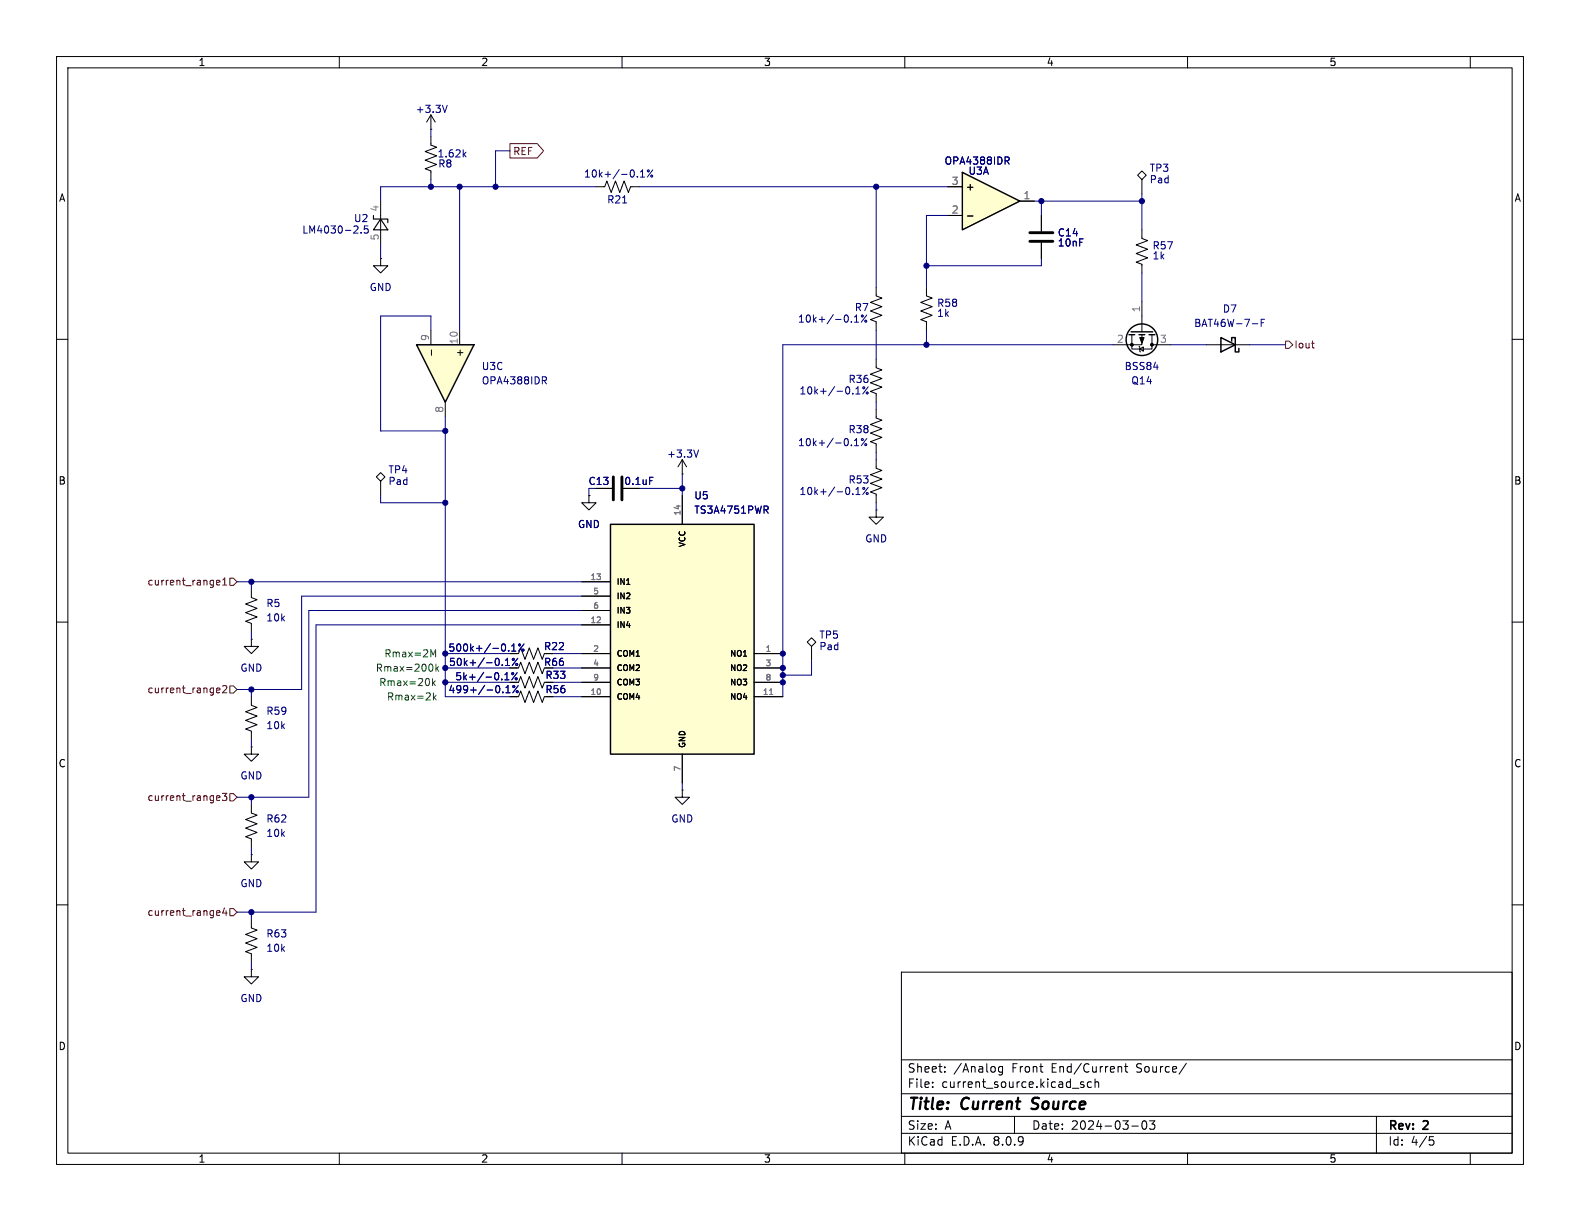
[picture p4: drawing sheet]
<svg xmlns="http://www.w3.org/2000/svg" width="279mm" height="216mm" viewBox="0 0 279 216" stroke-linecap="round" stroke-linejoin="round" font-family="sans-serif">
<g fill="none" stroke="#000" stroke-width=".18">
<path d="M10 10h259.4v195.9h-259.4zM12 12h255.4v191.9h-255.4zM60 10v2M110 10v2M160 10v2M210 10v2M260 10v2M76.2 22.9h.1M76.2 20.3l-.8 1.3M76.2 20.3v2.6M76.2 20.3l.8 1.3M184.1 38.1v2.8"/>
<path d="M184.1 42.9v2.8M10 60h2M267.4 60h2M66.5 84.3l.8-.7 .8 .7-.8 .8zM67.3 85.1v2.5M105.4 86.4h2.8M120.6 83.8h.1M120.6 81.3l-.7 1.3M120.6 81.3v2.5M120.6 81.3l.8 1.3M10 110h2M267.4 110h2"/>
<path d="M10 160h2M159.4 171.9h108v32h-108zM267.4 160h2M159.4 197.4h108M159.4 193.4h108M159.4 187.4h108M164.9 192.1v.2M164.9 191.4v.1M167.1 189.4v.2M167.1 188.7v.1M177.3 188.6v1.2l-.3 .3-.4-.1M177.3 188.7l-.4-.1-.3 .3v.4l.1 .2h.6"/>
<path d="M179.4 197.4v3M191.6 191.4l-.3-.1-.2 .2v.2l.5 .2v.3h-.5M193 191.4l-.4-.1-.3 .3v.4l.1 .2h.6M193.6 191.4l.3-.1 .3 .1 .1 .9M193.6 190.8v1.5M197.9 188.6h.2l.3 .2v.8M198.9 188.6h.5M199.1 188.1v1.3l.3 .2M200.1 199.1h1.2M202.1 198.3l.2-.1a.81 .81 0 0 1 .6 .6 .81 .81 0 0 1-.3 .8l-.2 .1a.81 .81 0 0 1-.3-1.4zM203.3 198.2h.9l-.5 .6 .4 .1v.6l-.2 .2h-.4l-.2-.2M209.8 188l-1.3 1.9"/>
<path d="M243.4 197.4v6.5M60 203.9v2M110 203.9v2M159.4 200.4h108M160 203.9v2M210 203.9v2M252.8 201h.7M252.9 201.6h.4l.3 .2-.2 .6-.5 .1M260 203.9v2"/>
</g>
<path d="M182.4 196l.3 .1M182.7 194.3l-.1 .2v.4" fill="none" stroke="#000" stroke-width=".4"/>
<path d="M79.1 18.6l-.4 1.3M123.5 79.6l-.4 1.2M114.9 84.4h.6" fill="none" stroke="#000084" stroke-width=".18"/>
<path d="M182.1 42.7h4.1M182.1 41.1h4.1M108.5 84.3v4.1M110 84.3v4.1" fill="none" stroke="#000" stroke-width=".51"/>
<path d="M73.7 61h10.1l-5.1 10.1z" fill="#fffed0"/>
<path d="M73.7 61h10.1l-5.1 10.1z" fill="none" stroke="#000" stroke-width=".25"/>
<path d="M76.2 58.4v2.6M81.3 58.4v2.6M76.3 61.9v.9M78.7 71.1v2.6M154.9 72.4v1.5l1.1 .4-2.1 .8 2.1 .7-2.1 .8 2.1 .7-2.1 .8 1 .4v1.5M154.9 90.2v1.2h1.3l-1.3 1.3-1.2-1.3h1.2M154.9 90.2h.1M154.9 81.3v1.5l1.1 .4-2.1 .7 2.1 .8-2.1 .8 2.1 .7-2.1 .8 1 .4v1.5" fill="none" stroke="#000" stroke-width=".18"/>
<g fill="none" stroke="#000084" stroke-width=".18">
<path d="M95.9 66.6h.5l.2 .3-.1 .3-.6 .1M96.2 67.3l.4 .6M150.6 78.7v.1M151.1 78.8h.7M151.1 77.9l.4-.4v1.3M153.3 77.5l-1 1.3M150.8 87.3v.1M151.4 87.4h.7M151.4 86.5l.3-.3v1.2M152.6 86.2v.2l.1 .1 .2-.1v-.2M153.5 86.2l-.9 1.2"/>
<circle cx="152.5" cy="77.7" r=".18"/>
<circle cx="153.1" cy="78.6" r=".18"/>
<circle cx="153.4" cy="87.3" r=".18"/>
</g>
<path d="M170.2 30.5l10.1 5.1-10.1 5z" fill="#fffed0"/>
<g fill="none" stroke="#000" stroke-width=".25">
<path d="M170.2 30.5l10.1 5.1-10.1 5zM199.6 59.2h1.1M200 58.7h3.8M201.4 59.2h1M203.2 59.2h1M215.9 59.7l2.5 1.3-2.5 1.2zM217.8 60.3v-.6h.6v2.5h.7v-.6"/>
<circle cx="201.9" cy="60.1" r="2.79"/>
</g>
<g fill="none" stroke="#000" stroke-width=".18">
<path d="M67.3 35.6v7.6M76.2 24.1v1.6l1 .3-2 .8 2 .8-2 .7 2 .8-2 .7 1 .4v1.6M167.6 38.1h2.6M167.6 33h2.6M171.1 38.2h1M180.3 35.6h2.6M201.2 31l.7-.8 .8 .8-.8 .8zM201.9 31.8v2.5M67.3 45.7v1.3h1.3l-1.3 1.3-1.3-1.3h1.3M67.3 45.7h.1M163.8 50.8v1.5l1 .4-2 .8 2 .7-2 .8 2 .8-2 .7 1 .4v1.5M200.2 59.2v2.5h3.5v-2.5"/>
<path d="M201.9 59.2v1.8h-5.1M201.9 40.6v1.6l1 .3-2 .8 2 .8-2 .7 2 .8-2 .8 1 .3v1.6M201.9 53.3v5.4M154.9 63.5v1.5l1.1 .4-2.1 .8 2.1 .7-2.1 .8 2.1 .8-2.1 .7 1 .4v1.5M201.4 61.2l.1 .1v.8l.2 .1M201.5 61.7l.7-.4v.8zM203.7 61h3.3M213.4 61h7.6M90.2 118.1h1.5l.4-1 .7 2 .8-2 .8 2 .7-2 .8 2 .4-1M44.4 123.2v1.5l1.1 .4-2.1 .8 2.1 .7-2.1 .8 2.1 .7-2.1 .8 1 .4v1.5M90.2 123.2h1.5l.4-1 .7 2 .8-2 .8 2 .7-2 .8 2 .4-1M120.6 139.7v1.3h1.3l-1.3 1.2-1.2-1.2h1.2"/>
<path d="M120.6 139.7h.1"/>
</g>
<g fill="none" stroke="#000084" stroke-width=".18">
<path d="M64.5 39.9l-.1 .7 .2-.2 .4 .1 .1 .5-.2 .2-.5-.1M82 27.3l.4 .5M82.4 26.9l-.5 .5M177.7 27.8h.5l.3 .2-.2 .4h-.6M178 28.4l.5 .6M63.9 41.1v.1M221.4 57.2h1M223 57.1h.4M223.6 56.5h-.6v1.2M150.8 69.5v.2M151.4 69.7h.7M151.4 68.8l.3-.4v1.3"/>
<path d="M152.6 68.5v.1l.1 .2 .2-.2v-.1M153.5 68.4l-.9 1.3M88.8 117.6v.1M89.4 117.7h.7M89.4 116.8l.3-.4v1.3M91.6 116.4l-1 1.3M88.9 122.4v.1M89.5 122.5h.7M89.5 121.6l.3-.4v1.3M91.6 121.2l-.9 1.3"/>
<circle cx="153.4" cy="69.5" r=".18"/>
<circle cx="90.8" cy="116.6" r=".18"/>
<circle cx="91.4" cy="117.5" r=".18"/>
<circle cx="90.9" cy="121.4" r=".18"/>
<circle cx="91.5" cy="122.3" r=".18"/>
</g>
<path d="M66 38.1v.6h2.6v.7M67.3 38.7l1.3 1.9h-2.6z" fill="none" stroke="#000" stroke-width=".2"/>
<g fill="#000" stroke="#000" stroke-width=".18">
<path d="M201.5 59.7h.8l-.4 1z"/>
<circle cx="200.2" cy="61" r=".25"/>
<circle cx="203.7" cy="61" r=".25"/>
</g>
<path d="M107.9 92.7h25.4v40.7h-25.4z" fill="#fffed0"/>
<path d="M107.9 92.7h25.4v40.7h-25.4z" fill="none" stroke="#000" stroke-width=".25"/>
<g fill="none" stroke="#000" stroke-width=".18">
<path d="M105.4 33h1.5l.4-1 .8 2 .7-2 .8 2 .8-2 .7 2 .4-1h1.5M167.6 33h2.6M167.6 38.1h2.6M171.1 38.2h1M180.3 35.6h2.6M184.1 38.1v2.8M154.9 50.8v1.5l1.1 .4-2.1 .8 2.1 .7-2.1 .8 2.1 .8-2.1 .7 1 .4v1.5M184.1 42.9v2.8M104.1 87.6v1.3h1.3l-1.3 1.3-1.2-1.3h1.2M104.1 87.6h.1M105.4 86.4h2.8M120.6 87.6v5.1"/>
<path d="M44.4 104.1v1.6l1.1 .3-2.1 .8 2.1 .8-2.1 .7 2.1 .8-2.1 .8 1 .3v1.6M44.4 113v1.3h1.3l-1.3 1.3-1.2-1.3h1.2M44.4 113h.1M90.2 115.6h1.5l.4-1 .7 2 .8-2 .8 2 .7-2 .8 2 .4-1M90.2 118.1h1.2M102.9 115.6h5M102.9 110.5h5M102.9 102.9h5M102.9 118.1h5M102.9 105.4h5M102.9 108h5M110.8 103.3h.6"/>
<path d="M133.3 115.6h5.1M133.3 118.1h5.1M142.7 113.5l.8-.7 .8 .7-.8 .8zM143.5 114.3v2.5M44.4 132.1v1.3h1.3l-1.3 1.2-1.2-1.2h1.2M44.4 132.1h.1M90.2 120.7h1.5l.4-1.1 .7 2.1 .8-2.1 .8 2.1 .7-2.1 .8 2.1 .4-1M90.2 123.2h1.2M102.9 123.2h5M102.9 120.7h5M120.6 133.4v5M133.3 123.2h5.1"/>
<path d="M133.3 120.7h5.1M44.4 151.1v1.3h1.3l-1.3 1.3-1.2-1.3h1.2M44.4 151.1h.1M44.4 142.2v1.6l1.1 .3-2.1 .8 2.1 .8-2.1 .7 2.1 .8-2.1 .8 1 .3v1.6M44.4 171.5v1.2h1.3l-1.3 1.3-1.2-1.3h1.2M44.4 171.5h.1M44.4 162.6v1.5l1.1 .4-2.1 .7 2.1 .8-2.1 .8 2.1 .7-2.1 .8 1 .4v1.5"/>
</g>
<path d="M136.1 122.8h.6" fill="none" stroke="#808080" stroke-width=".18"/>
<g fill="none" stroke="#000084" stroke-width=".18">
<path d="M112.7 31.2v.1M113.3 31.3h.7M113.3 30.4l.3-.4v1.3M115.4 30l-.9 1.3M177.7 27.8h.5l.3 .2-.2 .4h-.6M178 28.4l.5 .6M150.6 56.8v.2M151.1 57h.7M151.1 56.1l.4-.4v1.3M152.4 55.8l-.1 .1 .2 .2 .2-.2-.1-.1M153.3 55.7l-1 1.3M114.9 84.4h.6"/>
<path d="M135.4 90.1l.4 .6M135.6 89.5l.2 .2v.3l-.2 .1M88.8 117.6v.1M89.3 119.3l.3-.4v1.3M89.4 117.7h.7M89.4 116.8l.3-.4v1.3M89.9 115v.1M90.5 115.1h.7M90.5 114.2l.4-.3v1.2M91.5 118.9l-1 1.3M91.6 116.4l-1 1.3M92.7 113.9l-1 1.2"/>
<path d="M88.9 122.4v.1M89.3 120.2h.7M89.5 122.5h.7M89.5 121.6l.3-.4v1.3M91.6 121.2l-.9 1.3"/>
<circle cx="114.6" cy="30.2" r=".18"/>
<circle cx="115.3" cy="31.1" r=".18"/>
<circle cx="153.1" cy="56.8" r=".18"/>
<circle cx="90.7" cy="119.1" r=".18"/>
<circle cx="90.8" cy="116.6" r=".18"/>
<circle cx="91.4" cy="117.5" r=".18"/>
<circle cx="91.9" cy="114" r=".18"/>
<circle cx="92.5" cy="115" r=".18"/>
<circle cx="90.9" cy="121.4" r=".18"/>
<circle cx="91.3" cy="120" r=".18"/>
<circle cx="91.5" cy="122.3" r=".18"/>
</g>
<g fill="none" stroke="#000080" stroke-width=".18">
<path d="M76.2 22.9v1.2M76.2 31.8v1.2M81.3 33v25.4M90.2 26.7h-2.6v6.3M105.4 33h-38.1v2.6M110.1 35.9h.7M113 33h54.6M154.9 33v17.8M167.6 38.1h-3.8v12.7M182.9 35.6h19M184.1 35.6v2.5M201.9 34.3v6.3"/>
<path d="M67.3 43.2v2.5M76.2 58.4v-2.5h-8.9v20.3h11.4M154.9 58.4v5.1M163.8 58.4v2.6M184.1 45.7v1.3h-20.3M201.9 48.3v5M78.7 73.7v49.5h11.5M154.9 71.1v1.3M196.8 61h-58.4v62.2M207 61h6.4M221 61h6.3M67.3 87.6v1.3h11.4"/>
<path d="M104.1 86.4v1.2M113 86.4h7.6M120.6 83.8v3.8M154.9 80v1.3M154.9 88.9v1.3M41.9 102.9h61M44.4 102.9v1.2M44.4 111.8v1.2M78.7 115.6h11.5M78.7 118.1h11.5M97.8 115.6h5.1M97.8 118.1h5.1"/>
<path d="M102.9 105.4h-49.6v16.5h-11.4M102.9 108h-48.3v33h-12.7M102.9 110.5h-47v50.8h-14M143.5 116.8v2.6h-5.1M44.4 121.9v1.3M44.4 130.8v1.3M78.7 120.7h11.5M97.8 123.2h5.1M97.8 120.7h5.1M120.6 138.4v1.3M44.4 141v1.2M44.4 149.9v1.2"/>
<path d="M44.4 161.3v1.3M44.4 170.2v1.3"/>
</g>
<g fill="none" stroke="#800000" stroke-width=".18">
<path d="M90.2 25.4h4.8l1.1 1.3-1.1 1.2h-4.8zM227.3 60.3h.7l.6 .7-.6 .6h-.7zM231.9 60.7h.5M232.3 61.5h.1M38.3 103l.6-.1-.1-.2-.3-.1-.2 .2 .1 .6h.4M39.4 103.4h.7M39.4 102.5l.3-.3v1.2M40.6 102.2h.7l.6 .7-.6 .6h-.7zM38.5 121.7h.3l.1 .3-.6 .1M38.8 122.4l-.3 .1M39.4 121.4l.5-.2 .2 .4-.8 .9h.8M40.6 121.3h.7l.6 .6-.6 .7h-.7z"/>
<path d="M38.5 140.7l.3 .1 .1 .2-.6 .1M38.8 141.5h-.3M39.3 140.3h.8l-.4 .5 .3 .1v.5l-.1 .1-.6-.1M40.6 140.3h.7l.6 .7-.6 .6h-.7zM38.5 161l.3 .1 .1 .2-.6 .1M38.8 161.8l-.3 .1M39.7 160.5l-.3 .9h.8M40 161v.9M40.6 160.7h.7l.6 .6-.6 .6h-.7z"/>
</g>
<path d="M76.2 114.9l.4 .9 .4-.9v1.3M76.4 117.5l.2 .4-.2 .7M76.5 120v1.2M77.1 117.4v1.3M77.2 118.2l.4 .5M77.6 117.8l-.5 .5M76.6 120.7l.4 .5M76.6 122.5v1.3M76.8 123.3l.3 .5M77 120.4l-.5 .5M77.1 122.9l-.5 .5" fill="none" stroke="#008000" stroke-width=".18"/>
<g fill="#000080" stroke="#000080" stroke-width=".18">
<circle cx="138.4" cy="120.7" r=".46"/>
<circle cx="138.4" cy="115.6" r=".46"/>
<circle cx="138.4" cy="119.4" r=".46"/>
<circle cx="138.4" cy="118.1" r=".46"/>
<circle cx="154.9" cy="33" r=".46"/>
<circle cx="120.6" cy="86.4" r=".46"/>
<circle cx="81.3" cy="33" r=".46"/>
<circle cx="76.2" cy="33" r=".46"/>
<circle cx="87.6" cy="33" r=".46"/>
<circle cx="78.7" cy="76.2" r=".46"/>
<circle cx="44.4" cy="161.3" r=".46"/>
<circle cx="44.4" cy="102.9" r=".46"/>
<circle cx="44.4" cy="141" r=".46"/>
<circle cx="44.4" cy="121.9" r=".46"/>
<circle cx="201.9" cy="35.6" r=".46"/>
<circle cx="184.1" cy="35.6" r=".46"/>
<circle cx="163.8" cy="47" r=".46"/>
<circle cx="163.8" cy="61" r=".46"/>
<circle cx="78.7" cy="88.9" r=".46"/>
<circle cx="78.7" cy="115.6" r=".46"/>
<circle cx="78.7" cy="118.1" r=".46"/>
<circle cx="78.7" cy="120.7" r=".46"/>
</g>
<g font-size="2.8">
<text x="160.4" y="196.8">Title:</text>
<text x="170.1" y="196.8">Current</text>
<text x="183.3" y="196.8">Source</text>
</g>
<g font-size="2.1">
<text x="160.4" y="189.9">Sheet:</text>
<text x="168.6" y="189.9">/Analog</text>
<text x="179" y="189.9">Front</text>
<text x="186.1" y="189.9">End/Current</text>
<text x="201.2" y="189.9">Source/</text>
<text x="160.4" y="192.6">File:</text>
<text x="166.5" y="192.6">current_source.kicad_sch</text>
<text x="160.4" y="202.8">KiCad</text>
<text x="160.4" y="200">Size:</text>
<text x="167.1" y="200">A</text>
<text x="168.1" y="202.8">E.D.A.</text>
<text x="175.7" y="202.8">8.0.9</text>
<text x="182.4" y="200">Date:</text>
<text x="189.4" y="200">2024-03-03</text>
<text x="245.4" y="200.2">Rev:</text>
<text x="245.4" y="202.8">Id:</text>
<text x="249.5" y="202.8">4/5</text>
<text x="251.8" y="200.2">2</text>
</g>
<g font-size="1.8">
<text x="35" y="11.9">1</text>
<text x="85" y="11.9">2</text>
<text x="135" y="11.9">3</text>
<text x="185" y="11.9">4</text>
<text x="235" y="11.9">5</text>
<text x="10.3" y="35.9">A</text>
<text x="170.7" y="33.9">+</text>
<text x="267.7" y="35.9">A</text>
<text x="82.1" y="63.2" transform="rotate(-90 82.1 63.2)">+</text>
<text x="10.3" y="85.9">B</text>
<text x="110.3" y="86">0.1uF</text>
<text x="267.7" y="85.9">B</text>
<text x="96.1" y="118">R66</text>
<text x="96.1" y="115.2">R22</text>
<text x="96.4" y="122.8">R56</text>
<text x="96.4" y="120.2">R33</text>
<text x="10.3" y="135.9">C</text>
<text x="267.7" y="135.9">C</text>
<text x="10.3" y="185.9">D</text>
<text x="267.7" y="185.9">D</text>
<text x="35" y="205.8">1</text>
<text x="85" y="205.8">2</text>
<text x="135" y="205.8">3</text>
<text x="185" y="205.8">4</text>
<text x="235" y="205.8">5</text>
</g>
<g font-size="1.8" fill="#000084">
<text x="73.4" y="20.2">+3.3V</text>
<text x="77.3" y="28">1.62k</text>
<text x="166.9" y="29.3">OPA4388IDR</text>
<text x="103.2" y="31.6">10k+/-0.1%</text>
<text x="203.2" y="32.6">Pad</text>
<text x="53.3" y="41.5">LM4030-2.5</text>
<text x="62.5" y="39.5">U2</text>
<text x="187" y="42">C14</text>
<text x="187" y="43.8">10nF</text>
<text x="203.7" y="46.1">1k</text>
<text x="65.3" y="51.7">GND</text>
<text x="141" y="57.3">10k+/-0.1%</text>
<text x="151.1" y="55.2">R7</text>
<text x="165.6" y="56.2">1k</text>
<text x="211.1" y="58">BAT46W-7-F</text>
<text x="198.8" y="65.6">BSS84</text>
<text x="85.1" y="68.2">OPA4388IDR</text>
<text x="141.3" y="70">10k+/-0.1%</text>
<text x="149.9" y="67.9">R36</text>
<text x="117.9" y="81.1">+3.3V</text>
<text x="141" y="79.1">10k+/-0.1%</text>
<text x="68.6" y="86">Pad</text>
<text x="141.3" y="87.7">10k+/-0.1%</text>
<text x="149.9" y="85.7">R53</text>
<text x="102.1" y="93.6">GND</text>
<text x="122.7" y="91">TS3A4751PWR</text>
<text x="152.9" y="96.1">GND</text>
<text x="47" y="110.1">10k</text>
<text x="42.4" y="119">GND</text>
<text x="79.2" y="115.4">500k+/-0.1%</text>
<text x="79.3" y="118">50k+/-0.1%</text>
<text x="144.8" y="115.2">Pad</text>
<text x="79.2" y="122.8">499+/-0.1%</text>
<text x="80.4" y="120.5">5k+/-0.1%</text>
<text x="47" y="129.1">10k</text>
<text x="42.4" y="138">GND</text>
<text x="47" y="148.2">10k</text>
<text x="118.6" y="145.6">GND</text>
<text x="42.4" y="157.1">GND</text>
<text x="47" y="168.5">10k</text>
<text x="42.4" y="177.4">GND</text>
</g>
<g font-size="1.8" fill="#000080">
<text x="77.4" y="29.8">R8</text>
<text x="171.2" y="31.1">U3A</text>
<text x="203.2" y="30.6">TP3</text>
<text x="107.3" y="36.2">R21</text>
<text x="203.7" y="44.3">R57</text>
<text x="165.6" y="54.5">R58</text>
<text x="216.1" y="55.5">D7</text>
<text x="85.1" y="65.6">U3C</text>
<text x="200" y="68.2">Q14</text>
<text x="149.9" y="76.8">R38</text>
<text x="68.6" y="83.9">TP4</text>
<text x="104" y="86">C13</text>
<text x="122.7" y="88.5">U5</text>
<text x="47" y="107.5">R5</text>
<text x="144.8" y="113.1">TP5</text>
<text x="47" y="126.6">R59</text>
<text x="47" y="145.6">R62</text>
<text x="47" y="166">R63</text>
</g>
<g font-size="1.8" fill="#800000">
<text x="90.6" y="27.6">REF</text>
<text x="228.8" y="61.8">Iout</text>
<text x="26" y="103.7">current_range1</text>
<text x="26" y="122.8">current_range2</text>
<text x="26" y="141.8">current_range3</text>
<text x="26" y="162.2">current_range4</text>
</g>
<g font-size="1.8" fill="#808080">
<text x="168.2" y="32.8">3</text>
<text x="180.9" y="35.3">1</text>
<text x="67.1" y="37.5" transform="rotate(-90 67.1 37.5)">4</text>
<text x="168.2" y="37.8">2</text>
<text x="67.1" y="42.6" transform="rotate(-90 67.1 42.6)">5</text>
<text x="201.7" y="55.3" transform="rotate(-90 201.7 55.3)">1</text>
<text x="75.9" y="60.4" transform="rotate(-90 75.9 60.4)">9</text>
<text x="81" y="61" transform="rotate(-90 81 61)">10</text>
<text x="197.4" y="60.7">2</text>
<text x="205" y="60.7">3</text>
<text x="78.5" y="73.1" transform="rotate(-90 78.5 73.1)">8</text>
</g>
<g font-size="1.8" fill="#008000">
<text x="66.3" y="119">Rmax=200k</text>
<text x="67.9" y="116.4">Rmax=2M</text>
<text x="67" y="121.5">Rmax=20k</text>
<text x="68.3" y="124.1">Rmax=2k</text>
</g>
<g font-size="1.4" fill="#808080">
<text x="120.4" y="91.3" transform="rotate(-90 120.4 91.3)">14</text>
<text x="104.3" y="102.6">13</text>
<text x="104.8" y="105.2">5</text>
<text x="104.8" y="107.7">6</text>
<text x="104.3" y="110.2">12</text>
<text x="104.8" y="115.3">2</text>
<text x="104.8" y="117.9">4</text>
<text x="135.3" y="115.3">1</text>
<text x="135.3" y="117.9">3</text>
<text x="104.3" y="122.9">10</text>
<text x="104.8" y="120.4">9</text>
<text x="134.8" y="122.9">11</text>
<text x="135.3" y="120.4">8</text>
<text x="120.4" y="136.5" transform="rotate(-90 120.4 136.5)">7</text>
</g>
<g font-size="1.4">
<text x="121.4" y="96.9" transform="rotate(-90 121.4 96.9)">VCC</text>
<text x="109" y="103.6">IN1</text>
<text x="109" y="106.1">IN2</text>
<text x="109" y="111.2">IN4</text>
<text x="109" y="108.7">IN3</text>
<text x="109" y="116.3">COM1</text>
<text x="109" y="118.8">COM2</text>
<text x="129" y="116.3">NO1</text>
<text x="129" y="118.8">NO2</text>
<text x="109" y="123.9">COM4</text>
<text x="109" y="121.4">COM3</text>
<text x="129" y="123.9">NO4</text>
<text x="129" y="121.4">NO3</text>
<text x="121.4" y="132.3" transform="rotate(-90 121.4 132.3)">GND</text>
</g>
</svg>
